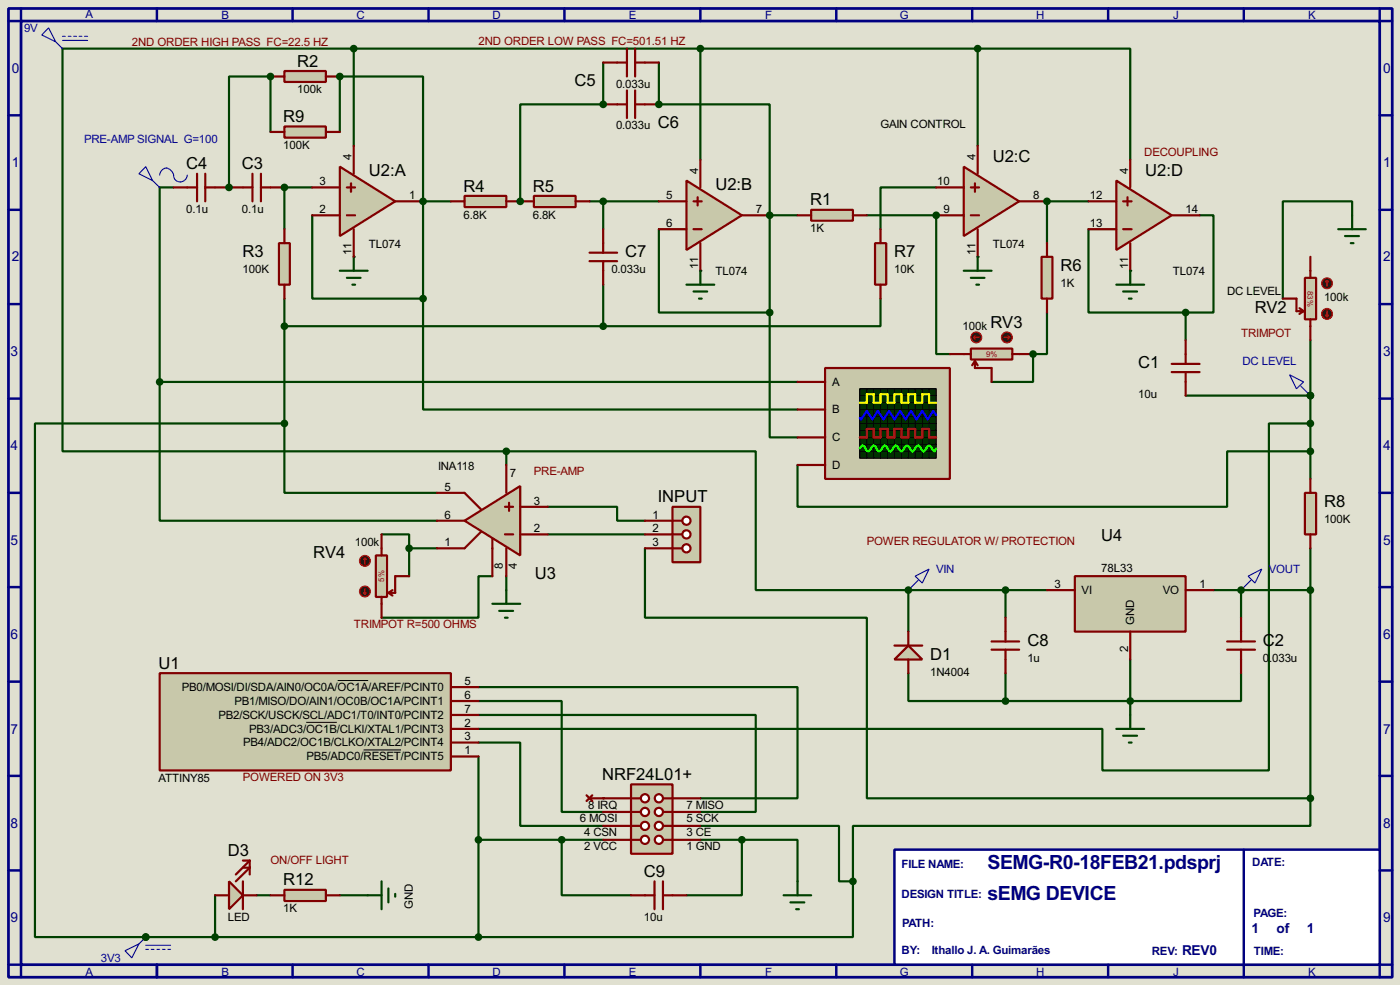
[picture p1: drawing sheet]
<svg xmlns="http://www.w3.org/2000/svg" width="256mm" height="180mm" viewBox="0 0 256 180" stroke-linecap="round" stroke-linejoin="round" font-family="sans-serif">
<path d="M0 0h256.5v180.3h-256.5z" fill="#e0e0d0"/>
<path d="M1.6 1.6h253.5v177.3h-253.5zM3.9 3.9h248.9v172.7h-248.9z" fill="none" stroke="#000080" stroke-width=".5"/>
<path d="M3.9 1.6v2.3h-2.3M28.8 1.6v2.3" fill="none" stroke="#000080" stroke-width=".45"/>
<path d="M163.9 155.5h88.9v21.1h-88.9z" fill="#fff" stroke="#000080" stroke-width=".45"/>
<g fill="none" stroke="#000080" stroke-width=".45">
<path d="M53.6 1.6v2.3M78.5 1.6v2.3M103.4 1.6v2.3M128.3 1.6v2.3M153.2 1.6v2.3M178.1 1.6v2.3M203 1.6v2.3M227.9 1.6v2.3M252.8 1.6v2.3h2.3M1.6 21.1h2.3M1.6 38.4h2.3M252.8 21.1h2.3"/>
<path d="M252.8 38.4h2.3M1.6 55.7h2.3M252.8 55.7h2.3M1.6 73h2.3M252.8 73h2.3M1.6 90.2h2.3M252.8 90.2h2.3M1.6 107.5h2.3M252.8 107.5h2.3M1.6 124.8h2.3M252.8 124.8h2.3M1.6 142h2.3"/>
<path d="M1.6 159.3h2.3M227.9 155.5v23.4M252.8 142h2.3M252.8 159.3h2.3M1.6 176.6h2.3v2.3M28.8 176.6v2.3M53.6 176.6v2.3M78.5 176.6v2.3M103.4 176.6v2.3M128.3 176.6v2.3M153.2 176.6v2.3M178.1 176.6v2.3"/>
<path d="M203 176.6v2.3M255.1 176.6h-2.3v2.3"/>
</g>
<path d="M29.3 34.3h2.5" fill="none" stroke="#004000" stroke-width=".4"/>
<g fill="#004000">
<circle cx="42" cy="34.3" r=".2"/>
<circle cx="95.3" cy="36.9" r=".2"/>
</g>
<path d="M110.5 11.5v7.6" fill="none" stroke="#004000" stroke-width=".4"/>
<circle cx="110.5" cy="19.1" r=".2" fill="#004000"/>
<path d="M110.5 19.1h-15.2v17.8M120.7 11.5v7.6" fill="none" stroke="#004000" stroke-width=".4"/>
<circle cx="120.7" cy="19.1" r=".2" fill="#004000"/>
<path d="M49.6 14h-7.6v20.3" fill="none" stroke="#004000" stroke-width=".4"/>
<circle cx="49.6" cy="14" r=".2" fill="#004000"/>
<path d="M49.6 14v10.2" fill="none" stroke="#004000" stroke-width=".4"/>
<circle cx="62.3" cy="14" r=".2" fill="#004000"/>
<path d="M62.3 14v10.2" fill="none" stroke="#004000" stroke-width=".4"/>
<circle cx="26.7" cy="171.5" r=".2" fill="#004000"/>
<path d="M92.8 105.5v2.5M87.7 130.9h50.8v17.7h-10.2M87.7 125.8h58.4v20.3h-17.8M87.7 135.9h7.6v15.3h15.2M87.7 128.3h15.2v20.3h7.6M128.3 151.2h25.4v10.1h2.6" fill="none" stroke="#004000" stroke-width=".4"/>
<circle cx="26.7" cy="171.5" r=".2" fill="#004000"/>
<path d="M11.5 8.9v73.7h81.3M92.8 82.6h45.7v25.4h27.9M92.8 82.6v2.5M166.4 108h25.4M166.4 108v7.6M184.2 108v5.1M166.4 123.2v5.1h17.8M184.2 123.2v5.1M207.1 120.7v10.2M227.4 123.2v5.1h-43.2" fill="none" stroke="#004000" stroke-width=".4"/>
<circle cx="166.4" cy="108" r=".2" fill="#004000"/>
<path d="M69.9 97.8h5.1v2.6M80.1 90.2h-28v-12.7h-45.7v94h33v-7.6M75 100.4h5.1M75 100.4v5.1M90.2 105.5h-2.5v7.6h-17.8M47 163.9h2.6M62.3 163.9h5.1" fill="none" stroke="#004000" stroke-width=".4"/>
<circle cx="64.8" cy="47" r=".2" fill="#004000"/>
<path d="M120.7 19.1h20.3v20.3" fill="none" stroke="#004000" stroke-width=".4"/>
<circle cx="141" cy="39.4" r=".2" fill="#004000"/>
<path d="M141 39.4h5.1" fill="none" stroke="#004000" stroke-width=".4"/>
<g fill="#004000">
<circle cx="128.3" cy="49.6" r=".2"/>
<circle cx="179.1" cy="47" r=".2"/>
<circle cx="171.5" cy="39.4" r=".2"/>
</g>
<path d="M62.3 14h15.2v22.9h5.1M128.3 8.9v20.4M108 36.9h12.7M110.5 36.9v5.1M158.8 39.4h12.7v25.4h2.5" fill="none" stroke="#004000" stroke-width=".4"/>
<circle cx="77.5" cy="36.9" r=".2" fill="#004000"/>
<path d="M52.1 34.3v7.7" fill="none" stroke="#004000" stroke-width=".4"/>
<circle cx="52.1" cy="34.3" r=".2" fill="#004000"/>
<path d="M11.5 8.9h116.8M64.8 8.9v17.8M52.1 34.3h5.1M52.1 54.7v22.8M189.3 64.8v5.1h-7.6" fill="none" stroke="#004000" stroke-width=".4"/>
<circle cx="189.3" cy="64.8" r=".2" fill="#004000"/>
<path d="M171.5 34.3h-10.2v7.7M52.1 59.7h58.4M110.5 52.1v7.6M161.3 54.7v5h-50.8M191.8 57.2v7.6h-2.5M222.3 108h5.1v5.1" fill="none" stroke="#004000" stroke-width=".4"/>
<g fill="#004000">
<circle cx="227.4" cy="108" r=".2"/>
<circle cx="207.1" cy="49.6" r=".2"/>
</g>
<path d="M191.8 36.9v7.6" fill="none" stroke="#004000" stroke-width=".4"/>
<circle cx="191.8" cy="36.9" r=".2" fill="#004000"/>
<g fill="none" stroke="#004000" stroke-width=".4">
<path d="M128.3 8.9h50.8M179.1 8.9h28v20.4M179.1 8.9v17.8M29.3 34.3v35.6M57.2 39.4v15.3h20.3M77.5 36.9v17.8M141 39.4v17.8M191.8 36.9h7.6M219.8 39.4h2.5v17.8h-5.1M247.7 39.4v-2.5h-12.7v17.8M77.5 54.7v20.3h68.6M120.7 42v15.2h20.3"/>
<path d="M141 57.2v22.9h5.1M199.4 42v15.2h17.8M217.2 57.2v5.1M29.3 69.9v25.4h50.8M29.3 69.9h116.8M217.2 72.4h22.9v5.1h-7.6v63.5h-30.5v-7.6h-114.3M240.1 100.4v7.6h-12.7"/>
</g>
<circle cx="240.1" cy="72.4" r=".2" fill="#004000"/>
<path d="M240.1 77.5v10.2M100.4 92.8h12.7v2.5h5.1M100.4 97.8h17.8M240.1 82.6h-15.3v10.2h-78.7v-7.7M118.2 100.4v12.7h40.6v33h81.3M240.1 108v38.1M240.1 146.1v5.1h-83.8v10.1" fill="none" stroke="#004000" stroke-width=".4"/>
<circle cx="110.5" cy="146.1" r=".2" fill="#004000"/>
<path d="M87.7 138.5v33M87.7 153.7h22.8M102.9 153.7v10.2h12.7M128.3 153.7h7.6M135.9 153.7h10.2v7.6M135.9 153.7v10.2h-10.1M39.4 171.5h48.3M156.3 161.3v10.2h-68.6" fill="none" stroke="#004000" stroke-width=".4"/>
<circle cx="240.1" cy="72.4" r=".2" fill="#004000"/>
<path d="M240.1 62.3v10.1" fill="none" stroke="#004000" stroke-width=".4"/>
<circle cx="240.1" cy="72.4" r=".2" fill="#004000"/>
<path d="M29.3 123.2h53.3v17.8h-53.3z" fill="#c8c8aa" stroke="#800000" stroke-width=".4"/>
<path d="M42 34.3h4.3M46.3 31.8v5.1M47.8 31.8v5.1M47.8 34.3h4.3M82.6 138.5h5.1M82.6 133.4h5.1M82.6 135.9h5.1M82.6 130.9h5.1M82.6 128.3h5.1M82.6 125.8h5.1" fill="none" stroke="#800000" stroke-width=".4"/>
<path d="M56.1 132.2h5.6M61.9 124.6h5.6M66.6 137.3h6.9" fill="none" stroke="#000" stroke-width=".18"/>
<path d="M52.1 13h7.6v2h-7.6z" fill="#c8c8aa" stroke="#800000" stroke-width=".4"/>
<path d="M49.6 14h2.5M59.7 14h2.6" fill="none" stroke="#800000" stroke-width=".4"/>
<path d="M85.1 35.9h7.7v2h-7.7z" fill="#c8c8aa" stroke="#800000" stroke-width=".4"/>
<path d="M82.6 36.9h2.5M92.8 36.9h2.5" fill="none" stroke="#800000" stroke-width=".4"/>
<path d="M97.8 35.9h7.7v2h-7.7z" fill="#c8c8aa" stroke="#800000" stroke-width=".4"/>
<path d="M110.5 11.5h4.4M110.5 19.1h4.4M114.9 8.9v5.1M114.9 16.6v5M116.4 8.9v5.1M116.4 16.6v5M116.4 11.5h4.3M116.4 19.1h4.3M95.3 36.9h2.5M105.5 36.9h2.5" fill="none" stroke="#800000" stroke-width=".4"/>
<path d="M26.7 30.5l1.3 2.6-2.5-1.3zM28 33.1l1.3 1.2M29.3 32.1a1.25 1.25 0 0 1 1-1.3 1.25 1.25 0 0 1 1.4 .9 1.59 1.59 0 0 0 .9 1.5 1.32 1.32 0 0 0 1.7-1.1" fill="none" stroke="#0000c0" stroke-width=".2"/>
<path d="M148.6 38.4h7.7v2h-7.7z" fill="#c8c8aa" stroke="#800000" stroke-width=".4"/>
<path d="M31.8 34.3h4.3M36.1 31.8v5.1M37.6 31.8v5.1M37.6 34.3h4.4M146.1 39.4h2.5M156.3 39.4h2.5" fill="none" stroke="#800000" stroke-width=".4"/>
<path d="M236.3 68.6l2.5 1.3-1.3 1.3zM238.3 70.7l1.8 1.7M22.9 174l2.6-1.2-1.3 2.5zM26.7 171.5l-1.2 1.3M26.7 173.8h.5M26.7 173h4.6M27.7 173.8h.5M28.8 173.8h.5M29.8 173.8h.5M30.8 173.8h.5" fill="none" stroke="#0000c0" stroke-width=".2"/>
<path d="M62.3 49.6h5.1M63.6 50.9h2.5M64.6 52.1h.5M64.8 47v2.6" fill="none" stroke="#004000" stroke-width=".4"/>
<g fill="#004000" stroke="#004000" stroke-width=".4">
<circle cx="41.9" cy="34.3" r=".5"/>
<circle cx="95.3" cy="36.9" r=".5"/>
<circle cx="110.5" cy="19.1" r=".5"/>
<circle cx="120.7" cy="19.1" r=".5"/>
</g>
<path d="M151.2 67.4h22.8v20.3h-22.8z" fill="#c8c8aa" stroke="#800000" stroke-width=".4"/>
<path d="M157.5 71.2h14v12.7h-14z" fill="#003000" stroke="#000" stroke-width=".25"/>
<g fill="none" stroke="#000" stroke-width=".18">
<path d="M157.5 75h14M157.5 72.4h14M157.5 73.7h14M157.5 76.3h14M157.5 78.8h14M157.5 77.5h14M158.8 71.2v12.7M160.1 71.2v12.7M161.3 71.2v12.7M162.6 71.2v12.7M163.9 71.2v12.7M165.2 71.2v12.7"/>
<path d="M166.4 71.2v12.7M167.7 71.2v12.7M169 71.2v12.7M170.2 71.2v12.7M157.5 80.1h14M157.5 81.3h14M157.5 82.6h14"/>
</g>
<path d="M157.5 73.7h1.3v-1.5h1.3v1.5h1.2v-1.5h1.3v1.5h1.3v-1.5h1.3v1.5h1.2v-1.5h1.3v1.5h1.3v-1.5h1.2v1.5h1.3" fill="none" stroke="#ff0" stroke-width=".4"/>
<path d="M157.5 80.1h1.3v-1.6h1.3v1.6h1.2v-1.6h1.3v1.6h1.3v-1.6h1.3v1.6h1.2v-1.6h1.3v1.6h1.3v-1.6h1.2v1.6h1.3" fill="none" stroke="#f00" stroke-width=".4"/>
<path d="M171.5 76l-.5-.8-1 1.6-1-1.6-1.1 1.6-1-1.6-1 1.6-1-1.6-1 1.6-1-1.6-1 1.6-1.1-1.6-1 1.6-1-1.6-1 1.6-.3-.3" fill="none" stroke="#00f" stroke-width=".4"/>
<path d="M157.5 82.1l.3-.4a.6 .6 0 0 1 .8 .5l.5 .4 .2-.1 .5-.8 .3-.1 .2 .1 .5 .8 .3 .1 .2-.1 .3-.4a.54 .54 0 0 1 .7-.4l.5 .8 .3 .1 .3-.1 .5-.8 .2-.1 .3 .1 .5 .8 .3 .1 .2-.1 .5-.8 .3-.1 .2 .1 .5 .8 .3 .1 .2-.1 .3-.4a.54 .54 0 0 1 .7-.4l.5 .8 .3 .1 .3-.1 .4-.8 .3-.1 .3 .1 .5 .8 .3 .1 .2-.5" fill="none" stroke="#0f0" stroke-width=".4"/>
<path d="M146.1 69.9h5.1M146.1 75h5.1M146.1 80.1h5.1M146.1 85.1h5.1" fill="none" stroke="#800000" stroke-width=".4"/>
<path d="M51.1 44.5h2v7.6h-2z" fill="#c8c8aa" stroke="#800000" stroke-width=".4"/>
<path d="M52.1 42v2.5M52.1 52.1v2.6M108 46.3h5.1M108 47.8h5.1M110.5 42v4.3M110.5 47.8v4.3M214.7 66.6h5.1M214.7 68.1h5.1M217.2 62.3v4.3M217.2 68.1v4.3" fill="none" stroke="#800000" stroke-width=".4"/>
<path d="M8.9 5.1l1.3 2.6-2.5-1.3zM10.2 7.7l1.3 1.2M11.5 6.7h.5M11.5 7.4h4.6M12.5 6.7h.5M13.5 6.7h.5M14.5 6.7h.5M15.5 6.7h.6" fill="none" stroke="#0000c0" stroke-width=".2"/>
<path d="M239.1 50.9h2v7.6h-2z" fill="#c8c8aa" stroke="#800000" stroke-width=".4"/>
<path d="M235 54.7h2.5v2.3h1.3M238.1 56.4l.7 .6M238.8 57l-.7 .5M240.1 47v3.9M240.1 58.5v3.8" fill="none" stroke="#800000" stroke-width=".4"/>
<circle cx="243.1" cy="57.5" r="1" fill="#400000" stroke="#f00" stroke-width=".2"/>
<path d="M242.9 57.7l.2 .3M243.1 57v1M243.4 57.7l-.3 .3" fill="none" stroke="#f00" stroke-width=".2"/>
<circle cx="243.1" cy="51.9" r="1" fill="#400000" stroke="#f00" stroke-width=".2"/>
<path d="M243.1 51.4l.3 .2M243.1 51.4l-.2 .2M243.1 51.4v1" fill="none" stroke="#f00" stroke-width=".2"/>
<path d="M177.9 63.8h7.6v2h-7.6z" fill="#c8c8aa" stroke="#800000" stroke-width=".4"/>
<path d="M174 64.8h3.9M178.6 66.1l-.5 .8M178.6 66.1l.5 .8M178.6 66.1v1.3h3.1v2.5M185.5 64.8h3.8" fill="none" stroke="#800000" stroke-width=".4"/>
<circle cx="184.4" cy="61.8" r="1" fill="#400000" stroke="#f00" stroke-width=".2"/>
<path d="M184 61.8h1M184.7 61.5l.3 .3M185 61.8l-.3 .2" fill="none" stroke="#f00" stroke-width=".2"/>
<circle cx="178.8" cy="61.8" r="1" fill="#400000" stroke="#f00" stroke-width=".2"/>
<path d="M178.4 61.8l.2 .2M178.4 61.8h1M178.6 61.5l-.2 .3" fill="none" stroke="#f00" stroke-width=".2"/>
<path d="M52.1 23.2h7.6v2h-7.6z" fill="#c8c8aa" stroke="#800000" stroke-width=".4"/>
<path d="M49.6 24.2h2.5M59.7 24.2h2.6M117.7 145.6l1 1M118.2 146.1h2.5M118.7 145.6l-1 1" fill="none" stroke="#800000" stroke-width=".4"/>
<g fill="#004000" stroke="#004000" stroke-width=".4">
<circle cx="49.5" cy="14" r=".5"/>
<circle cx="62.2" cy="14" r=".5"/>
<circle cx="26.7" cy="171.5" r=".5"/>
</g>
<path d="M143.6 163.9h5M144.8 165.2h2.6M145.9 166.4h.5M146.1 161.3v2.6" fill="none" stroke="#004000" stroke-width=".4"/>
<path d="M115.6 143.6h7.6v12.7h-7.6z" fill="#c8c8aa" stroke="#800000" stroke-width=".4"/>
<path d="M121.5 153.7h1.7" fill="none" stroke="#800000" stroke-width=".4"/>
<circle cx="120.7" cy="153.7" r=".75" fill="#feffff" stroke="#800000" stroke-width=".4"/>
<path d="M121.5 151.2h1.7" fill="none" stroke="#800000" stroke-width=".4"/>
<circle cx="120.7" cy="151.2" r=".75" fill="#feffff" stroke="#800000" stroke-width=".4"/>
<path d="M121.5 148.6h1.7" fill="none" stroke="#800000" stroke-width=".4"/>
<circle cx="120.7" cy="148.6" r=".75" fill="#feffff" stroke="#800000" stroke-width=".4"/>
<path d="M121.5 146.1h1.7" fill="none" stroke="#800000" stroke-width=".4"/>
<circle cx="120.7" cy="146.1" r=".75" fill="#feffff" stroke="#800000" stroke-width=".4"/>
<path d="M115.6 153.7h1.8" fill="none" stroke="#800000" stroke-width=".4"/>
<circle cx="118.1" cy="153.7" r=".75" fill="#feffff" stroke="#800000" stroke-width=".4"/>
<path d="M115.6 151.2h1.8" fill="none" stroke="#800000" stroke-width=".4"/>
<circle cx="118.1" cy="151.2" r=".75" fill="#feffff" stroke="#800000" stroke-width=".4"/>
<path d="M115.6 148.6h1.8" fill="none" stroke="#800000" stroke-width=".4"/>
<circle cx="118.1" cy="148.6" r=".75" fill="#feffff" stroke="#800000" stroke-width=".4"/>
<path d="M115.6 146.1h1.8" fill="none" stroke="#800000" stroke-width=".4"/>
<circle cx="118.1" cy="146.1" r=".75" fill="#feffff" stroke="#800000" stroke-width=".4"/>
<path d="M110.5 153.7h5.1M110.5 151.2h5.1M110.5 148.6h5.1M110.5 146.1h5.1M123.2 153.7h5.1M123.2 151.2h5.1M123.2 148.6h5.1M123.2 146.1h5.1" fill="none" stroke="#800000" stroke-width=".4"/>
<circle cx="156.2" cy="161.3" r=".5" fill="#004000" stroke="#004000" stroke-width=".4"/>
<path d="M90.2 110.5h5.1M91.5 111.8h2.5M92.5 113.1h.5M92.8 108v2.5" fill="none" stroke="#004000" stroke-width=".4"/>
<path d="M85.1 95.3l10.2-6.3v12.7z" fill="#c8c8aa" stroke="#800000" stroke-width=".4"/>
<path d="M80.1 90.2h5l3.1 3.1M80.1 95.3h5M88.2 97.3l-3.1 3.1h-5M90.2 98.6v6.9M92.5 97.8h1.5M92.5 92.8h1.5M92.8 85.1v5.1M93.3 92v1.5M95.3 97.8h5.1M95.3 92.8h5.1M92.8 100.4v5.1" fill="none" stroke="#800000" stroke-width=".4"/>
<circle cx="26.7" cy="171.5" r=".5" fill="#004000" stroke="#004000" stroke-width=".4"/>
<path d="M196.9 105.5h20.3v10.1h-20.3z" fill="#c8c8aa" stroke="#800000" stroke-width=".4"/>
<path d="M181.7 117.4h5M181.7 118.9h5M184.2 113.1v4.3M184.2 118.9v4.3M191.8 108h5.1M207.1 115.6v5.1M217.2 108h5.1M224.8 117.4h5.1M224.8 118.9h5.1M227.4 113.1v4.3M227.4 118.9v4.3" fill="none" stroke="#800000" stroke-width=".4"/>
<path d="M166.4 118.2l2.6 2.5h-5.1z" fill="#c8c8aa" stroke="#800000" stroke-width=".4"/>
<path d="M163.9 118.2h5.1M166.4 115.6v2.6M166.4 120.7v2.5" fill="none" stroke="#800000" stroke-width=".4"/>
<path d="M204.5 133.4h5.1M205.8 134.7h2.5M206.8 135.9h.5M207.1 130.9v2.5" fill="none" stroke="#004000" stroke-width=".4"/>
<g fill="#004000" stroke="#004000" stroke-width=".4">
<circle cx="207" cy="128.3" r=".5"/>
<circle cx="184.2" cy="128.3" r=".5"/>
<circle cx="184.2" cy="108" r=".5"/>
<circle cx="92.7" cy="82.6" r=".5"/>
<circle cx="166.4" cy="108" r=".5"/>
</g>
<path d="M167.7 105.5l2.5-1.3-1.2 2.5zM168.2 106.2l-1.8 1.8M228.7 105.5l2.5-1.3-1.3 2.5zM229.2 106.2l-1.8 1.8" fill="none" stroke="#0000c0" stroke-width=".2"/>
<path d="M68.9 101.7h2v7.6h-2z" fill="#c8c8aa" stroke="#800000" stroke-width=".4"/>
<path d="M69.9 97.8v3.9M69.9 109.3v3.8M71.2 108.5l.7 .5M71.9 108l-.7 .5M75 105.5h-2.6v3h-1.2" fill="none" stroke="#800000" stroke-width=".4"/>
<circle cx="66.8" cy="102.7" r="1" fill="#400000" stroke="#f00" stroke-width=".2"/>
<path d="M66.9 102.2l-.3 .2M66.9 102.2l.2 .2M66.9 102.2v1" fill="none" stroke="#f00" stroke-width=".2"/>
<circle cx="66.8" cy="108.3" r="1" fill="#400000" stroke="#f00" stroke-width=".2"/>
<path d="M66.6 108.5l.3 .3M66.9 107.8v1M67.1 108.5l-.2 .3" fill="none" stroke="#f00" stroke-width=".2"/>
<circle cx="74.9" cy="100.4" r=".5" fill="#004000" stroke="#004000" stroke-width=".4"/>
<path d="M42 161.3l2.5 2.6-2.5 2.5z" fill="#c8c8aa" stroke="#800000" stroke-width=".4"/>
<path d="M44.5 158.8h1.3l-2.6 2.5M44.5 157.5h1.3M45.8 157.5l-2.6 2.6M45.8 157.5v2.6M39.4 163.9h2.6M44.5 161.3v5.1M44.5 163.9h2.5" fill="none" stroke="#800000" stroke-width=".4"/>
<path d="M67.4 163.9h2.5M69.9 161.3v5.1M71.2 162.6v2.6M72.4 163.6v.5" fill="none" stroke="#004000" stroke-width=".4"/>
<path d="M52.1 162.9h7.6v2h-7.6z" fill="#c8c8aa" stroke="#800000" stroke-width=".4"/>
<path d="M49.6 163.9h2.5M59.7 163.9h2.6" fill="none" stroke="#800000" stroke-width=".4"/>
<g fill="#004000" stroke="#004000" stroke-width=".4">
<circle cx="52.1" cy="77.5" r=".5"/>
<circle cx="39.4" cy="171.5" r=".5"/>
</g>
<path d="M62.3 30.5l10.1 6.4-10.1 6.3z" fill="#c8c8aa" stroke="#800000" stroke-width=".4"/>
<path d="M57.2 39.4h5.1M57.2 34.3h5.1M63.6 39.4h1.5M63.6 34.3h1.5M64.3 33.6v1.5M64.8 26.7v5.1M72.4 36.9h5.1M64.8 42v5" fill="none" stroke="#800000" stroke-width=".4"/>
<path d="M125.8 33.1l10.1 6.3-10.1 6.4z" fill="#c8c8aa" stroke="#800000" stroke-width=".4"/>
<path d="M120.7 36.9h5.1M127.1 36.9h1.5M127.8 36.1v1.5M128.3 29.3v5M135.9 39.4h5.1M120.7 42h5.1M127.1 42h1.5M128.3 44.5v5.1" fill="none" stroke="#800000" stroke-width=".4"/>
<circle cx="141" cy="39.4" r=".5" fill="#004000" stroke="#004000" stroke-width=".4"/>
<path d="M125.8 52.1h5.1M127.1 53.4h2.5M128.1 54.7h.5M128.3 49.6v2.5" fill="none" stroke="#004000" stroke-width=".4"/>
<path d="M176.6 30.5l10.1 6.4-10.1 6.3z" fill="#c8c8aa" stroke="#800000" stroke-width=".4"/>
<path d="M171.5 39.4h5.1M171.5 34.3h5.1M177.9 39.4h1.5M177.9 34.3h1.5M178.6 33.6v1.5M179.1 26.7v5.1M186.7 36.9h5.1M179.1 42v5" fill="none" stroke="#800000" stroke-width=".4"/>
<path d="M176.6 49.6h5.1M177.9 50.9h2.5M178.9 52.1h.5M179.1 47v2.6" fill="none" stroke="#004000" stroke-width=".4"/>
<g fill="#004000" stroke="#004000" stroke-width=".4">
<circle cx="171.5" cy="39.4" r=".5"/>
<circle cx="128.3" cy="8.9" r=".5"/>
<circle cx="110.5" cy="36.9" r=".5"/>
<circle cx="77.5" cy="36.9" r=".5"/>
<circle cx="52.1" cy="34.3" r=".5"/>
<circle cx="64.8" cy="8.9" r=".5"/>
<circle cx="52.1" cy="59.7" r=".5"/>
</g>
<path d="M190.8 47h2v7.7h-2z" fill="#c8c8aa" stroke="#800000" stroke-width=".4"/>
<path d="M191.8 44.5v2.5M191.8 54.7v2.5" fill="none" stroke="#800000" stroke-width=".4"/>
<circle cx="189.2" cy="64.8" r=".5" fill="#004000" stroke="#004000" stroke-width=".4"/>
<path d="M160.3 44.5h2.1v7.6h-2.1z" fill="#c8c8aa" stroke="#800000" stroke-width=".4"/>
<path d="M161.3 42v2.5M161.3 52.1v2.6" fill="none" stroke="#800000" stroke-width=".4"/>
<g fill="#004000" stroke="#004000" stroke-width=".4">
<circle cx="110.5" cy="59.7" r=".5"/>
<circle cx="227.3" cy="108" r=".5"/>
</g>
<path d="M204.5 33.1l10.2 6.3-10.2 6.4z" fill="#c8c8aa" stroke="#800000" stroke-width=".4"/>
<path d="M199.4 36.9h5.1M205.8 36.9h1.5M206.6 36.1v1.5M207.1 29.3v5M214.7 39.4h5.1M199.4 42h5.1M205.8 42h1.5M207.1 44.5v5.1" fill="none" stroke="#800000" stroke-width=".4"/>
<path d="M204.5 52.1h5.1M205.8 53.4h2.5M206.8 54.7h.5M207.1 49.6v2.5" fill="none" stroke="#004000" stroke-width=".4"/>
<g fill="#004000" stroke="#004000" stroke-width=".4">
<circle cx="191.8" cy="36.9" r=".5"/>
<circle cx="179.1" cy="8.9" r=".5"/>
<circle cx="217.2" cy="57.2" r=".5"/>
</g>
<path d="M239.1 90.2h2v7.6h-2z" fill="#c8c8aa" stroke="#800000" stroke-width=".4"/>
<path d="M240.1 87.7v2.5M240.1 97.8v2.6" fill="none" stroke="#800000" stroke-width=".4"/>
<g fill="#004000" stroke="#004000" stroke-width=".4">
<circle cx="240" cy="108" r=".5"/>
<circle cx="240" cy="77.5" r=".5"/>
<circle cx="29.2" cy="69.9" r=".5"/>
<circle cx="77.5" cy="54.7" r=".5"/>
<circle cx="141" cy="57.2" r=".5"/>
<circle cx="240" cy="72.4" r=".5"/>
<circle cx="240" cy="82.6" r=".5"/>
</g>
<path d="M247.7 39.4v2.6M245.2 42h5M246.4 43.2h2.6M247.5 44.5h.5" fill="none" stroke="#004000" stroke-width=".4"/>
<path d="M123.2 92.8h5.1v10.1h-5.1z" fill="#c8c8aa" stroke="#800000" stroke-width=".4"/>
<path d="M123.2 95.3h1.8" fill="none" stroke="#800000" stroke-width=".4"/>
<circle cx="125.7" cy="95.3" r=".75" fill="#feffff" stroke="#800000" stroke-width=".4"/>
<path d="M123.2 97.8h1.8" fill="none" stroke="#800000" stroke-width=".4"/>
<circle cx="125.7" cy="97.8" r=".75" fill="#feffff" stroke="#800000" stroke-width=".4"/>
<path d="M123.2 100.4h1.8" fill="none" stroke="#800000" stroke-width=".4"/>
<circle cx="125.7" cy="100.4" r=".75" fill="#feffff" stroke="#800000" stroke-width=".4"/>
<path d="M118.2 95.3h5M118.2 97.8h5M118.2 100.4h5M107.5 145.6l1 1M108 146.1h2.5M108.5 145.6l-1 1M115.6 163.9h4.3M119.9 161.3v5.1M121.5 161.3v5.1M121.5 163.9h4.3" fill="none" stroke="#800000" stroke-width=".4"/>
<g fill="#004000" stroke="#004000" stroke-width=".4">
<circle cx="240" cy="146.1" r=".5"/>
<circle cx="87.6" cy="171.5" r=".5"/>
<circle cx="87.6" cy="153.7" r=".5"/>
<circle cx="135.9" cy="153.7" r=".5"/>
<circle cx="102.9" cy="153.7" r=".5"/>
<circle cx="240" cy="72.4" r=".5"/>
</g>
<g font-size="4" fill="#000080">
<text x="180.9" y="159.1">SEMG-R0-18FEB21.pdsprj</text>
<text x="180.9" y="164.8">sEMG DEVICE</text>
</g>
<g font-size="3.4">
<text x="54.5" y="12.2">R2</text>
<text x="105.3" y="15.7">C5</text>
<text x="51.9" y="22.4">R9</text>
<text x="120.5" y="23.3">C6</text>
<text x="181.9" y="29.7">U2:C</text>
<text x="34.1" y="31">C4</text>
<text x="44.3" y="31">C3</text>
<text x="67.6" y="32.3">U2:A</text>
<text x="84.9" y="35.1">R4</text>
<text x="97.6" y="35.1">R5</text>
<text x="131.1" y="34.8">U2:B</text>
<text x="209.8" y="32.3">U2:D</text>
<text x="148.4" y="37.6">R1</text>
<text x="44.5" y="47.1">R3</text>
<text x="114.6" y="47.1">C7</text>
<text x="163.8" y="47.1">R7</text>
<text x="194.3" y="49.6">R6</text>
<text x="181.5" y="60">RV3</text>
<text x="229.9" y="57.2">RV2</text>
<text x="208.5" y="67.4">C1</text>
<text x="120.5" y="92">INPUT</text>
<text x="242.6" y="92.8">R8</text>
<text x="201.8" y="99.1">U4</text>
<text x="57.4" y="102.1">RV4</text>
<text x="98" y="105.9">U3</text>
<text x="188.2" y="118.2">C8</text>
<text x="231.4" y="118.2">C2</text>
<text x="29.1" y="122.4">U1</text>
<text x="170.4" y="120.7">D1</text>
<text x="110.3" y="142.8">NRF24L01+</text>
<text x="41.8" y="156.7">D3</text>
<text x="118" y="160.5">C9</text>
<text x="51.9" y="162.1">R12</text>
</g>
<g font-size="2.8" fill="#000080">
<text x="2.2" y="13.4">0</text>
<text x="253.4" y="13.4">0</text>
<text x="2.2" y="30.6">1</text>
<text x="253.4" y="30.6">1</text>
<text x="2.2" y="47.9">2</text>
<text x="253.4" y="47.9">2</text>
<text x="1.9" y="65.2">3</text>
<text x="253.4" y="65.2">3</text>
<text x="1.9" y="82.4">4</text>
<text x="253.4" y="82.4">4</text>
<text x="1.9" y="99.7">5</text>
<text x="253.4" y="99.7">5</text>
<text x="1.9" y="117">6</text>
<text x="253.4" y="117">6</text>
<text x="1.9" y="134.3">7</text>
<text x="253.4" y="134.3">7</text>
<text x="1.9" y="151.5">8</text>
<text x="253.4" y="151.5">8</text>
<text x="1.9" y="168.8">9</text>
<text x="229.3" y="170.8">1</text>
<text x="233.9" y="170.8">of</text>
<text x="239.4" y="170.8">1</text>
<text x="253.4" y="168.8">9</text>
<text x="216.6" y="174.9">REV0</text>
</g>
<g font-size="2.4" fill="#0000c0">
<text x="4.4" y="5.8">9V</text>
<text x="15.4" y="26.1">PRE-AMP SIGNAL G=100</text>
<text x="227.6" y="66.7">DC LEVEL</text>
<text x="171.5" y="104.9">VIN</text>
<text x="232.5" y="104.9">VOUT</text>
<text x="18.5" y="176">3V3</text>
</g>
<g font-size="2.4" fill="#000080">
<text x="15.7" y="3.2">A</text>
<text x="40.6" y="3.5">B</text>
<text x="65.3" y="3.5">C</text>
<text x="90.2" y="3.5">D</text>
<text x="115.2" y="3.5">E</text>
<text x="140.2" y="3.5">F</text>
<text x="164.9" y="3.5">G</text>
<text x="189.8" y="3.5">H</text>
<text x="214.9" y="3.5">J</text>
<text x="239.7" y="3.5">K</text>
<text x="165.2" y="158.9">FILE NAME:</text>
<text x="229.4" y="158.4">DATE:</text>
<text x="165.2" y="164.3">DESIGN TITLE:</text>
<text x="229.7" y="167.8">PAGE:</text>
<text x="165.3" y="169.7">PATH:</text>
<text x="15.7" y="178.6">A</text>
<text x="40.6" y="178.6">B</text>
<text x="65.3" y="178.6">C</text>
<text x="90.2" y="178.6">D</text>
<text x="115.2" y="178.6">E</text>
<text x="140.2" y="178.6">F</text>
<text x="164.9" y="178.6">G</text>
<text x="165.2" y="174.7">BY:</text>
<text x="170.7" y="174.7">Ithallo J. A. Guimarães</text>
<text x="189.8" y="178.6">H</text>
<text x="211" y="174.7">REV:</text>
<text x="214.9" y="178.6">J</text>
<text x="229.7" y="174.7">TIME:</text>
<text x="239.7" y="178.6">K</text>
</g>
<g font-size="2.4" fill="#800000">
<text x="24.2" y="8.5">2ND ORDER HIGH PASS FC=22.5 HZ</text>
<text x="87.7" y="8.3">2ND ORDER LOW PASS FC=501.51 HZ</text>
<text x="209.6" y="28.6">DECOUPLING</text>
<text x="227.4" y="61.6">TRIMPOT</text>
<text x="97.8" y="87">PRE-AMP</text>
<text x="158.8" y="99.7">POWER REGULATOR W/ PROTECTION</text>
<text x="64.8" y="115">TRIMPOT R=500 OHMS</text>
<text x="44.5" y="142.9">POWERED ON 3V3</text>
<text x="49.6" y="158.2">ON/OFF LIGHT</text>
</g>
<g font-size="2.4">
<text x="54.5" y="17.1">100k</text>
<text x="112.9" y="16.1">0.033u</text>
<text x="112.9" y="23.7">0.033u</text>
<text x="161.3" y="23.5">GAIN CONTROL</text>
<text x="51.9" y="27.3">100K</text>
<text x="64.4" y="29.3" transform="rotate(-90 64.4 29.3)">4</text>
<text x="178.7" y="29.3" transform="rotate(-90 178.7 29.3)">4</text>
<text x="58.6" y="33.9">3</text>
<text x="127.9" y="31.8" transform="rotate(-90 127.9 31.8)">4</text>
<text x="171.7" y="33.9">10</text>
<text x="206.7" y="31.8" transform="rotate(-90 206.7 31.8)">4</text>
<text x="34.1" y="39">0.1u</text>
<text x="44.3" y="39">0.1u</text>
<text x="58.6" y="39">2</text>
<text x="75" y="36.5">1</text>
<text x="84.9" y="40">6.8K</text>
<text x="97.6" y="40">6.8K</text>
<text x="122.1" y="36.5">5</text>
<text x="122.1" y="41.6">6</text>
<text x="138.5" y="39">7</text>
<text x="172.9" y="39">9</text>
<text x="189.3" y="36.5">8</text>
<text x="199.7" y="36.5">12</text>
<text x="199.7" y="41.6">13</text>
<text x="217.2" y="39">14</text>
<text x="64.4" y="46.6" transform="rotate(-90 64.4 46.6)">11</text>
<text x="67.6" y="45.3">TL074</text>
<text x="148.4" y="42.5">1K</text>
<text x="178.7" y="46.6" transform="rotate(-90 178.7 46.6)">11</text>
<text x="181.9" y="45.3">TL074</text>
<text x="44.5" y="50">100K</text>
<text x="112" y="50">0.033u</text>
<text x="127.9" y="49.2" transform="rotate(-90 127.9 49.2)">11</text>
<text x="131.1" y="50.4">TL074</text>
<text x="163.8" y="50">10K</text>
<text x="194.3" y="52.6">1K</text>
<text x="206.7" y="49.2" transform="rotate(-90 206.7 49.2)">11</text>
<text x="214.9" y="50.4">TL074</text>
<text x="224.8" y="54">DC LEVEL</text>
<text x="242.6" y="55">100k</text>
<text x="176.4" y="60.4">100k</text>
<text x="152.5" y="70.6">A</text>
<text x="152.5" y="75.7">B</text>
<text x="208.5" y="72.9">10u</text>
<text x="152.5" y="80.8">C</text>
<text x="80.3" y="86">INA118</text>
<text x="81.5" y="89.8">5</text>
<text x="93.4" y="87.3">7</text>
<text x="152.5" y="85.8">D</text>
<text x="81.5" y="94.9">6</text>
<text x="97.8" y="92.4">3</text>
<text x="119.6" y="94.9">1</text>
<text x="242.6" y="95.7">100K</text>
<text x="65" y="99.9">100k</text>
<text x="81.5" y="100">1</text>
<text x="97.8" y="97.4">2</text>
<text x="119.6" y="97.4">2</text>
<text x="119.6" y="100">3</text>
<text x="92.1" y="104" transform="rotate(-90 92.1 104)">8</text>
<text x="94.7" y="104.1" transform="rotate(-90 94.7 104.1)">4</text>
<text x="193.2" y="107.6">3</text>
<text x="201.8" y="104.6">78L33</text>
<text x="219.8" y="107.6">1</text>
<text x="198.2" y="108.7">VI</text>
<text x="213" y="108.7">VO</text>
<text x="206.7" y="119.3" transform="rotate(-90 206.7 119.3)">2</text>
<text x="207.8" y="114.4" transform="rotate(-90 207.8 114.4)">GND</text>
<text x="85.1" y="125.4">5</text>
<text x="170.4" y="123.7">1N4004</text>
<text x="188.2" y="121.1">1u</text>
<text x="231.4" y="121.1">0</text>
<text x="232.5" y="121.1">.</text>
<text x="233.1" y="121.1">033u</text>
<text x="33.3" y="126.5">PB0/MOSI/DI/SDA/AIN0/OC0A/OC1A/AREF/PCINT0</text>
<text x="40" y="131.6">PB2/SCK/USCK/SCL/ADC1/T0/INT0/PCINT2</text>
<text x="43" y="129">PB1/MISO/DO/AIN1/OC0B/OC1A/PCINT1</text>
<text x="85.1" y="130.5">7</text>
<text x="85.1" y="127.9">6</text>
<text x="44.6" y="136.6">PB4/ADC2/OC1B/CLKO/XTAL2/PCINT4</text>
<text x="45.7" y="134.1">PB3/ADC3/OC1B/CLKI/XTAL1/PCINT3</text>
<text x="85.1" y="133">2</text>
<text x="85.1" y="135.5">3</text>
<text x="29.1" y="143.1">ATTINY85</text>
<text x="56.2" y="139.2">PB5/ADC0/RESET/PCINT5</text>
<text x="85.1" y="138.1">1</text>
<text x="107.8" y="148">8 IRQ</text>
<text x="125.8" y="148">7 MISO</text>
<text x="106.3" y="150.5">6 MOSI</text>
<text x="107" y="155.6">2 VCC</text>
<text x="107" y="153.1">4 CSN</text>
<text x="125.8" y="155.6">1 GND</text>
<text x="125.8" y="153.1">3 CE</text>
<text x="125.8" y="150.5">5 SCK</text>
<text x="51.9" y="167">1K</text>
<text x="75.7" y="166.4" transform="rotate(-90 75.7 166.4)">GND</text>
<text x="41.8" y="168.5">LED</text>
<text x="118" y="168.5">10u</text>
</g>
<g font-size="1.6" fill="#c00000">
<text x="239.6" y="53.3" transform="rotate(90 239.6 53.3)">83%</text>
<text x="180.6" y="65.3">9%</text>
<text x="70.4" y="106.5" transform="rotate(-90 70.4 106.5)">5%</text>
</g>
</svg>
